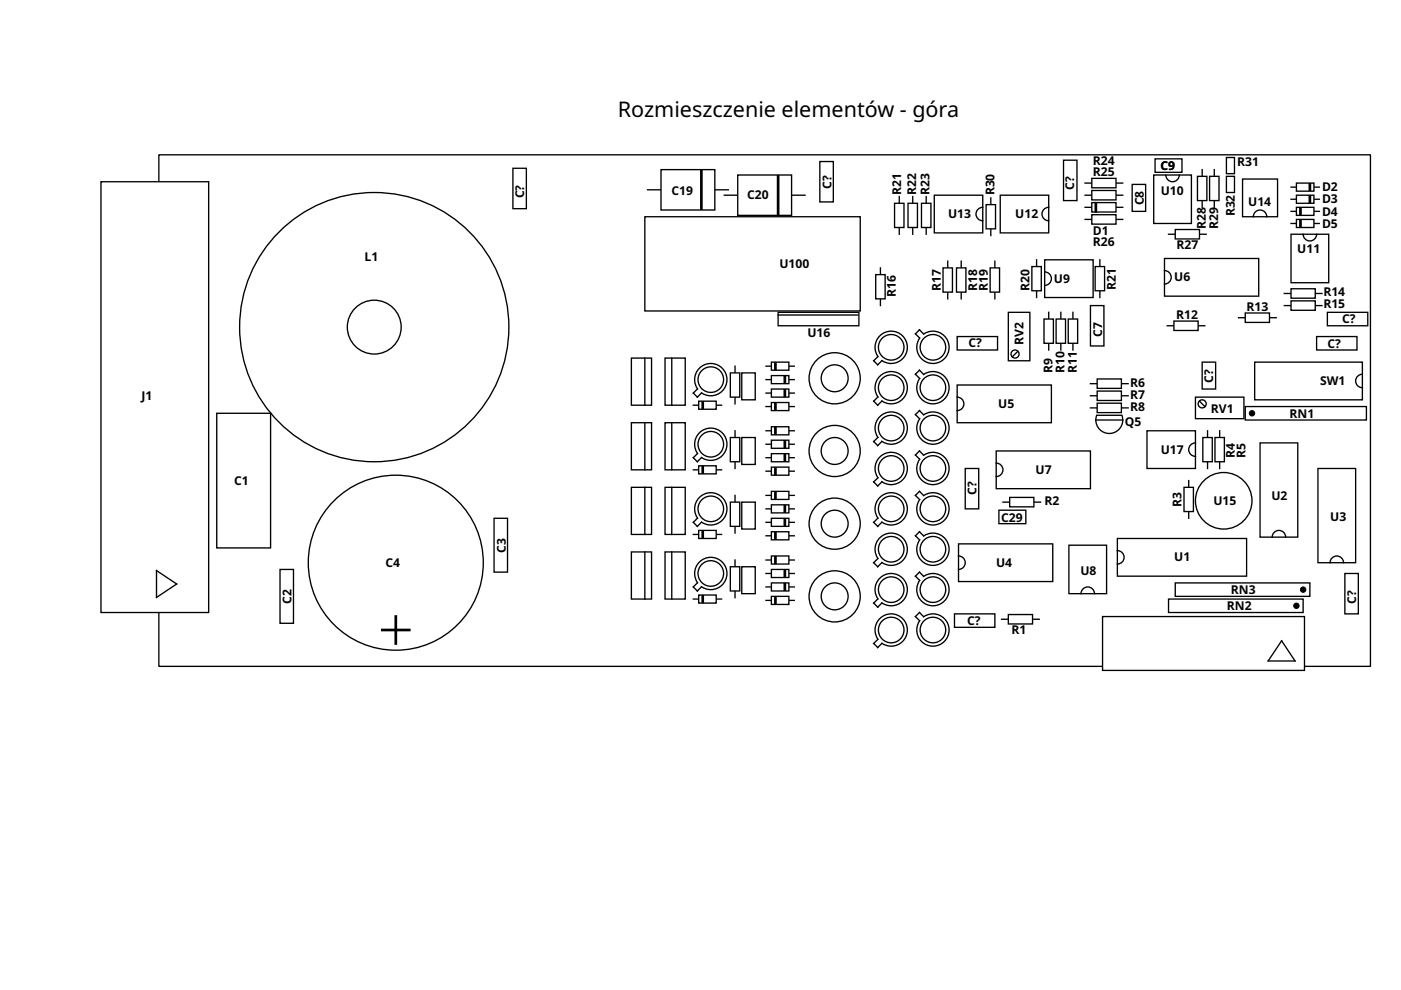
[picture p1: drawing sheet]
<svg xmlns="http://www.w3.org/2000/svg" width="297mm" height="210mm" viewBox="0 0 297 210" stroke-linecap="round" stroke-linejoin="round" font-family="sans-serif">
<path d="M33.7 32.8h256.9v108.5h-256.9zM212.6 67.1h.1M222.3 66.2v1.4M222.3 72.8v1.4" fill="none" stroke="#000" stroke-width=".29"/>
<g fill="#fff" stroke="#000" stroke-width=".29">
<path d="M221.3 67.6h2v5.2h-2z" fill-rule="evenodd"/>
<circle cx="177" cy="80.2" r="5.4"/>
</g>
<g fill="none" stroke="#000" stroke-width=".29">
<path d="M203.8 55.4v1.4M203.8 61.9v1.5"/>
<circle cx="177" cy="80.2" r="2.85"/>
</g>
<g fill="#fff" stroke="#000" stroke-width=".29">
<path d="M202.8 56.8h2v5.1h-2z" fill-rule="evenodd"/>
<path d="M202.4 130.2h8.5v2.8h-8.5z" fill-rule="evenodd"/>
<circle cx="197.8" cy="73.6" r="2.71"/>
</g>
<path d="M195.8 70.8l-.9-.9-.8 .9 .8 .8M195.8 70.8a3.4 3.4 0 0 1 5.4 2.1 3.4 3.4 0 0 1-4.1 4.1 3.4 3.4 0 0 1-2.1-5.3" fill="none" stroke="#000" stroke-width=".29"/>
<path d="M221.5 55.1h10.3v8h-10.3z" fill-rule="evenodd" fill="#fff" stroke="#000" stroke-width=".29"/>
<path d="M210.1 42v1.4M210.1 48.5v1.4M221.5 57.7a1.43 1.43 0 0 1 1.4 1.4 1.43 1.43 0 0 1-1.4 1.4" fill="none" stroke="#000" stroke-width=".29"/>
<g fill="#fff" stroke="#000" stroke-width=".29">
<path d="M209.1 43.4h2v5.1h-2z" fill-rule="evenodd"/>
<path d="M249.2 123.6h28.5v2.8h-28.5z" fill-rule="evenodd"/>
</g>
<circle cx="276.3" cy="125" r=".57" fill="#000" stroke="#000" stroke-width=".21"/>
<circle cx="197.8" cy="107.9" r="2.71" fill="#fff" stroke="#000" stroke-width=".29"/>
<path d="M195.8 105l-.9-.8-.8 .8 .8 .9M195.8 105.1a3.4 3.4 0 0 1 5.4 2.1 3.4 3.4 0 0 1-4.1 4 3.4 3.4 0 0 1-2.1-5.3" fill="none" stroke="#000" stroke-width=".29"/>
<path d="M273.7 49.7h8v10.2h-8z" fill-rule="evenodd" fill="#fff" stroke="#000" stroke-width=".29"/>
<path d="M276.3 49.7a1.43 1.43 0 0 0 1.4 1.4 1.43 1.43 0 0 0 1.4-1.4" fill="none" stroke="#000" stroke-width=".29"/>
<g fill="#fff" stroke="#000" stroke-width=".29">
<path d="M204.6 99.3h2.9v8.6h-2.9z" fill-rule="evenodd"/>
<path d="M203.2 115.3h20v8h-20z" fill-rule="evenodd"/>
</g>
<path d="M203.2 117.9a1.43 1.43 0 0 1 1.4 1.4 1.43 1.43 0 0 1-1.4 1.4" fill="none" stroke="#000" stroke-width=".29"/>
<path d="M260 33.4h1.7v3.4h-1.7z" fill-rule="evenodd" fill="#fff" stroke="#000" stroke-width=".29"/>
<path d="M186.7 56.8v1.4M186.7 63.4v1.4" fill="none" stroke="#000" stroke-width=".29"/>
<g fill="#fff" stroke="#000" stroke-width=".29">
<path d="M185.7 58.2h2v5.2h-2z" fill-rule="evenodd"/>
<path d="M141 117h4.3v10h-4.3z" fill-rule="evenodd"/>
</g>
<path d="M142.4 117v10" fill="none" stroke="#000" stroke-width=".29"/>
<path d="M240 39.1h2.9v5.7h-2.9z" fill-rule="evenodd" fill="#fff" stroke="#000" stroke-width=".29"/>
<path d="M219.8 55.1v1.4M219.8 61.7v1.4M232.3 89.1h5.7M232.6 88.1h5.2M237.9 88.1a2.85 2.85 0 0 1-2.7 3.8 2.85 2.85 0 0 1-2.7-3.8" fill="none" stroke="#000" stroke-width=".29"/>
<g fill="#fff" stroke="#000" stroke-width=".29">
<path d="M218.8 56.5h2v5.2h-2z" fill-rule="evenodd"/>
<path d="M236.9 114.2h27.4v8h-27.4z" fill-rule="evenodd"/>
</g>
<path d="M162.4 107.9h1.1M167.3 107.9h1.1M236.9 116.7a1.43 1.43 0 0 1 1.4 1.5 1.43 1.43 0 0 1-1.4 1.4" fill="none" stroke="#000" stroke-width=".29"/>
<path d="M163.5 107h3.8v1.7h-3.8z" fill-rule="evenodd" fill="#fff" stroke="#000" stroke-width=".29"/>
<path d="M166.4 107.3v1.2" fill="none" stroke="#000" stroke-width=".57"/>
<circle cx="197.8" cy="82.2" r="2.71" fill="#fff" stroke="#000" stroke-width=".29"/>
<path d="M195.8 79.3l-.9-.8-.8 .8 .8 .9M195.8 79.4a3.4 3.4 0 0 1 5.4 2.1 3.4 3.4 0 0 1-4.1 4.1 3.4 3.4 0 0 1-2.1-5.4" fill="none" stroke="#000" stroke-width=".29"/>
<path d="M264 86.2h25.7v2.9h-25.7z" fill-rule="evenodd" fill="#fff" stroke="#000" stroke-width=".29"/>
<circle cx="265.4" cy="87.6" r=".57" fill="#000" stroke="#000" stroke-width=".21"/>
<circle cx="177" cy="95.6" r="5.4" fill="#fff" stroke="#000" stroke-width=".29"/>
<g fill="none" stroke="#000" stroke-width=".29">
<path d="M252 101.9v1.4M252 108.5v1.4"/>
<circle cx="177" cy="95.6" r="2.85"/>
</g>
<g fill="#fff" stroke="#000" stroke-width=".29">
<path d="M251 103.3h2v5.2h-2z" fill-rule="evenodd"/>
<path d="M254.9 76.8h2.8v5.7h-2.8z" fill-rule="evenodd"/>
<circle cx="177" cy="126.4" r="5.4"/>
</g>
<circle cx="177" cy="126.4" r="2.85" fill="none" stroke="#000" stroke-width=".29"/>
<circle cx="197.8" cy="99.3" r="2.71" fill="#fff" stroke="#000" stroke-width=".29"/>
<path d="M195.8 96.5l-.9-.9-.8 .9 .8 .8M195.8 96.5a3.4 3.4 0 0 1 5.4 2.1 3.4 3.4 0 0 1-4.1 4.1 3.4 3.4 0 0 1-2.1-5.3" fill="none" stroke="#000" stroke-width=".29"/>
<g fill="#fff" stroke="#000" stroke-width=".29">
<path d="M260 37.4h1.7v3.4h-1.7z" fill-rule="evenodd"/>
<circle cx="150.7" cy="107.9" r="2.71"/>
</g>
<path d="M147.8 109.9l-.8 .8 .8 .9 .9-.9M147.9 109.9a3.4 3.4 0 0 1 2.1-5.4 3.4 3.4 0 0 1 4.1 4.1 3.4 3.4 0 0 1-5.4 2.1" fill="none" stroke="#000" stroke-width=".29"/>
<path d="M157.3 92.8h2.8v5.7h-2.8z" fill-rule="evenodd" fill="#fff" stroke="#000" stroke-width=".29"/>
<path d="M147 127h1.1M151.8 127h1.2" fill="none" stroke="#000" stroke-width=".29"/>
<path d="M148.1 126.2h3.7v1.7h-3.7z" fill-rule="evenodd" fill="#fff" stroke="#000" stroke-width=".29"/>
<path d="M149 126.4v1.2" fill="none" stroke="#000" stroke-width=".57"/>
<path d="M200.9 55.4v1.4M200.9 61.9v1.5" fill="none" stroke="#000" stroke-width=".29"/>
<path d="M199.9 56.8h2v5.1h-2z" fill-rule="evenodd" fill="#fff" stroke="#000" stroke-width=".29"/>
<path d="M230.1 46.5h1.4M236.6 46.5h1.4" fill="none" stroke="#000" stroke-width=".29"/>
<g fill="#fff" stroke="#000" stroke-width=".29">
<path d="M231.5 45.5h5.1v2h-5.1z" fill-rule="evenodd"/>
<path d="M225.5 34h2.8v8.5h-2.8z" fill-rule="evenodd"/>
</g>
<path d="M231.2 86.5h1.4M237.8 86.5h1.4" fill="none" stroke="#000" stroke-width=".29"/>
<g fill="#fff" stroke="#000" stroke-width=".29">
<path d="M232.6 85.5h5.2v2h-5.2z" fill-rule="evenodd"/>
<path d="M141 75.9h4.3v10h-4.3z" fill-rule="evenodd"/>
</g>
<path d="M153.6 41.4h2.8M167.8 41.4h2.9M142.4 75.9v10" fill="none" stroke="#000" stroke-width=".29"/>
<path d="M156.4 37.1h11.4v8.6h-11.4z" fill-rule="evenodd" fill="#fff" stroke="#000" stroke-width=".29"/>
<path d="M165 37.4v8" fill="none" stroke="#000" stroke-width=".57"/>
<path d="M133.9 117h4.2v10h-4.2z" fill-rule="evenodd" fill="#fff" stroke="#000" stroke-width=".29"/>
<path d="M136.7 117v10" fill="none" stroke="#000" stroke-width=".29"/>
<circle cx="197.8" cy="116.5" r="2.71" fill="#fff" stroke="#000" stroke-width=".29"/>
<path d="M162.4 113.6h1.1M167.3 113.6h1.1M195.8 113.6l-.9-.9-.8 .9 .8 .9M195.8 113.6a3.4 3.4 0 0 1 5.4 2.2 3.4 3.4 0 0 1-4.1 4 3.4 3.4 0 0 1-2.1-5.3" fill="none" stroke="#000" stroke-width=".29"/>
<path d="M163.5 112.7h3.8v1.8h-3.8z" fill-rule="evenodd" fill="#fff" stroke="#000" stroke-width=".29"/>
<path d="M164.4 113v1.2" fill="none" stroke="#000" stroke-width=".57"/>
<circle cx="189" cy="90.8" r="2.71" fill="#fff" stroke="#000" stroke-width=".29"/>
<path d="M186.1 92.8l-.9 .8 .9 .9 .9-.9M186.1 92.7a3.4 3.4 0 0 1 2.2-5.3 3.4 3.4 0 0 1 4 4.1 3.4 3.4 0 0 1-5.3 2.1" fill="none" stroke="#000" stroke-width=".29"/>
<g fill="#fff" stroke="#000" stroke-width=".29">
<path d="M136.7 46h45.7v19.9h-45.7z" fill-rule="evenodd"/>
<path d="M244.6 37.1h8v10.3h-8z" fill-rule="evenodd"/>
</g>
<path d="M247.2 37.1a1.43 1.43 0 0 0 1.4 1.4 1.43 1.43 0 0 0 1.4-1.4M196.4 41.7v1.4M196.4 48.2v1.5" fill="none" stroke="#000" stroke-width=".29"/>
<path d="M195.4 43.1h2v5.1h-2z" fill-rule="evenodd" fill="#fff" stroke="#000" stroke-width=".29"/>
<path d="M210.9 55.4v1.4M210.9 61.9v1.5" fill="none" stroke="#000" stroke-width=".29"/>
<g fill="#fff" stroke="#000" stroke-width=".29">
<path d="M209.9 56.8h2v5.1h-2z" fill-rule="evenodd"/>
<circle cx="189" cy="99.3" r="2.71"/>
</g>
<path d="M227.5 66.2v1.4M227.5 72.8v1.4M186.1 101.3l-.9 .9 .9 .8 .9-.8M186.1 101.3a3.4 3.4 0 0 1 2.2-5.3 3.4 3.4 0 0 1 4 4 3.4 3.4 0 0 1-5.3 2.1" fill="none" stroke="#000" stroke-width=".29"/>
<path d="M226.5 67.6h2v5.2h-2z" fill-rule="evenodd" fill="#fff" stroke="#000" stroke-width=".29"/>
<path d="M162.4 83.3h1.1M167.3 83.3h1.1" fill="none" stroke="#000" stroke-width=".29"/>
<path d="M163.5 82.5h3.8v1.7h-3.8z" fill-rule="evenodd" fill="#fff" stroke="#000" stroke-width=".29"/>
<path d="M166.4 82.8v1.1" fill="none" stroke="#000" stroke-width=".57"/>
<path d="M212.6 106.5h1.5M219.2 106.5h1.4" fill="none" stroke="#000" stroke-width=".29"/>
<g fill="#fff" stroke="#000" stroke-width=".29">
<path d="M214.1 105.5h5.1v2h-5.1z" fill-rule="evenodd"/>
<path d="M281.4 66.2h8.6v2.9h-8.6z" fill-rule="evenodd"/>
<path d="M243.2 91.3h10.3v8h-10.3z" fill-rule="evenodd"/>
</g>
<path d="M253.5 93.9a1.43 1.43 0 0 0-1.5 1.4 1.43 1.43 0 0 0 1.5 1.5" fill="none" stroke="#000" stroke-width=".29"/>
<circle cx="189" cy="73.6" r="2.71" fill="#fff" stroke="#000" stroke-width=".29"/>
<path d="M186.1 75.6l-.9 .9 .9 .9 .9-.9M186.1 75.6a3.4 3.4 0 0 1 2.2-5.3 3.4 3.4 0 0 1 4 4 3.4 3.4 0 0 1-5.3 2.1" fill="none" stroke="#000" stroke-width=".29"/>
<g fill="#fff" stroke="#000" stroke-width=".29">
<path d="M104.8 109.9h2.8v11.4h-2.8z" fill-rule="evenodd"/>
<path d="M211.2 95.6h20v8h-20z" fill-rule="evenodd"/>
</g>
<path d="M162.4 91.3h1.1M167.3 91.3h1.1M211.2 98.2a1.43 1.43 0 0 1 1.4 1.4 1.43 1.43 0 0 1-1.4 1.4" fill="none" stroke="#000" stroke-width=".29"/>
<path d="M163.5 90.5h3.8v1.7h-3.8z" fill-rule="evenodd" fill="#fff" stroke="#000" stroke-width=".29"/>
<path d="M164.4 90.8v1.1" fill="none" stroke="#000" stroke-width=".57"/>
<path d="M272.3 64.8h1.4M278.9 64.8h1.4" fill="none" stroke="#000" stroke-width=".29"/>
<path d="M273.7 63.8h5.2v2h-5.2z" fill-rule="evenodd" fill="#fff" stroke="#000" stroke-width=".29"/>
<path d="M162.4 118.7h1.1M167.3 118.7h1.1" fill="none" stroke="#000" stroke-width=".29"/>
<path d="M163.5 117.9h3.8v1.7h-3.8z" fill-rule="evenodd" fill="#fff" stroke="#000" stroke-width=".29"/>
<path d="M164.4 118.2v1.1" fill="none" stroke="#000" stroke-width=".57"/>
<circle cx="189" cy="133.6" r="2.71" fill="#fff" stroke="#000" stroke-width=".29"/>
<path d="M147 99.6h1.1M151.8 99.6h1.2M186.1 135.6l-.9 .8 .9 .9 .9-.9M186.1 135.5a3.4 3.4 0 0 1 2.2-5.3 3.4 3.4 0 0 1 4 4.1 3.4 3.4 0 0 1-5.3 2.1" fill="none" stroke="#000" stroke-width=".29"/>
<path d="M148.1 98.8h3.7v1.7h-3.7z" fill-rule="evenodd" fill="#fff" stroke="#000" stroke-width=".29"/>
<path d="M149 99v1.2" fill="none" stroke="#000" stroke-width=".57"/>
<path d="M133.9 89.6h4.2v10h-4.2z" fill-rule="evenodd" fill="#fff" stroke="#000" stroke-width=".29"/>
<path d="M136.7 89.6v10M162.4 124.4h1.1M167.3 124.4h1.1" fill="none" stroke="#000" stroke-width=".29"/>
<path d="M163.5 123.6h3.8v1.7h-3.8z" fill-rule="evenodd" fill="#fff" stroke="#000" stroke-width=".29"/>
<path d="M166.4 123.9v1.1" fill="none" stroke="#000" stroke-width=".57"/>
<path d="M155.8 118.7v1.5M155.8 125.3v1.4" fill="none" stroke="#000" stroke-width=".29"/>
<path d="M154.8 120.2h2v5.1h-2z" fill-rule="evenodd" fill="#fff" stroke="#000" stroke-width=".29"/>
<path d="M162.4 99.9h1.1M167.3 99.9h1.1" fill="none" stroke="#000" stroke-width=".29"/>
<path d="M163.5 99h3.8v1.8h-3.8z" fill-rule="evenodd" fill="#fff" stroke="#000" stroke-width=".29"/>
<path d="M164.4 99.3v1.2" fill="none" stroke="#000" stroke-width=".57"/>
<path d="M133.9 103.3h4.2v10h-4.2z" fill-rule="evenodd" fill="#fff" stroke="#000" stroke-width=".29"/>
<path d="M257.5 36v1.4M257.5 42.5v1.5M136.7 103.3v10" fill="none" stroke="#000" stroke-width=".29"/>
<path d="M256.5 37.4h2v5.1h-2z" fill-rule="evenodd" fill="#fff" stroke="#000" stroke-width=".29"/>
<path d="M231.2 81.3h1.4M237.8 81.3h1.4" fill="none" stroke="#000" stroke-width=".29"/>
<path d="M232.6 80.3h5.2v2h-5.2z" fill-rule="evenodd" fill="#fff" stroke="#000" stroke-width=".29"/>
<path d="M254.9 36v1.4M254.9 42.5v1.5" fill="none" stroke="#000" stroke-width=".29"/>
<g fill="#fff" stroke="#000" stroke-width=".29">
<path d="M253.9 37.4h2v5.1h-2z" fill-rule="evenodd"/>
<circle cx="150.7" cy="121.6" r="2.71"/>
</g>
<path d="M147.8 123.6l-.8 .8 .8 .9 .9-.9M147.9 123.6a3.4 3.4 0 0 1 2.1-5.4 3.4 3.4 0 0 1 4.1 4.1 3.4 3.4 0 0 1-5.4 2.1" fill="none" stroke="#000" stroke-width=".29"/>
<path d="M263.4 38h7.5v8h-7.5z" fill-rule="evenodd" fill="#fff" stroke="#000" stroke-width=".29"/>
<path d="M265.7 46a1.43 1.43 0 0 1 1.5-1.5 1.43 1.43 0 0 1 1.4 1.5M155.8 91.3v1.5M155.8 97.9v1.4" fill="none" stroke="#000" stroke-width=".29"/>
<g fill="#fff" stroke="#000" stroke-width=".29">
<path d="M154.8 92.8h2v5.1h-2z" fill-rule="evenodd"/>
<circle cx="189" cy="107.9" r="2.71"/>
</g>
<path d="M230.1 41.4h1.4M236.6 41.4h1.4M186.1 109.9l-.9 .8 .9 .9 .9-.9M186.1 109.9a3.4 3.4 0 0 1 2.2-5.4 3.4 3.4 0 0 1 4 4.1 3.4 3.4 0 0 1-5.3 2.1" fill="none" stroke="#000" stroke-width=".29"/>
<g fill="#fff" stroke="#000" stroke-width=".29">
<path d="M231.5 40.4h5.1v2h-5.1z" fill-rule="evenodd"/>
<path d="M212.1 41.4h10.2v8h-10.2z" fill-rule="evenodd"/>
</g>
<path d="M222.3 44a1.43 1.43 0 0 0-1.4 1.4 1.43 1.43 0 0 0 1.4 1.4" fill="none" stroke="#000" stroke-width=".29"/>
<circle cx="150.7" cy="94.2" r="2.71" fill="#fff" stroke="#000" stroke-width=".29"/>
<path d="M147.8 96.2l-.8 .8 .8 .9 .9-.9M147.9 96.2a3.4 3.4 0 0 1 2.1-5.4 3.4 3.4 0 0 1 4.1 4.1 3.4 3.4 0 0 1-5.4 2.1M162.4 121.6h1.1M167.3 121.6h1.1" fill="none" stroke="#000" stroke-width=".29"/>
<path d="M163.5 120.7h3.8v1.7h-3.8z" fill-rule="evenodd" fill="#fff" stroke="#000" stroke-width=".29"/>
<path d="M166.4 121v1.2" fill="none" stroke="#000" stroke-width=".57"/>
<path d="M256 91.3v1.5M256 97.9v1.4" fill="none" stroke="#000" stroke-width=".29"/>
<g fill="#fff" stroke="#000" stroke-width=".29">
<path d="M255 92.8h2v5.1h-2z" fill-rule="evenodd"/>
<path d="M141 89.6h4.3v10h-4.3z" fill-rule="evenodd"/>
</g>
<path d="M190.7 41.7v1.4M190.7 48.2v1.5M142.4 89.6v10" fill="none" stroke="#000" stroke-width=".29"/>
<g fill="#fff" stroke="#000" stroke-width=".29">
<path d="M189.7 43.1h2v5.1h-2z" fill-rule="evenodd"/>
<path d="M213.8 66.2h4.5v10.3h-4.5z" fill-rule="evenodd"/>
</g>
<g fill="none" stroke="#000" stroke-width=".29">
<path d="M215.8 74.5l-1.2 1.1"/>
<circle cx="215.2" cy="75.1" r=".86"/>
</g>
<circle cx="150.7" cy="80.5" r="2.71" fill="#fff" stroke="#000" stroke-width=".29"/>
<path d="M162.4 77.6h1.1M167.3 77.6h1.1M147.8 82.5l-.8 .8 .8 .9 .9-.9M147.9 82.5a3.4 3.4 0 0 1 2.1-5.4 3.4 3.4 0 0 1 4.1 4.1 3.4 3.4 0 0 1-5.4 2.1" fill="none" stroke="#000" stroke-width=".29"/>
<path d="M163.5 76.8h3.8v1.7h-3.8z" fill-rule="evenodd" fill="#fff" stroke="#000" stroke-width=".29"/>
<path d="M164.4 77.1v1.1" fill="none" stroke="#000" stroke-width=".57"/>
<path d="M193.5 41.7v1.4M193.5 48.2v1.5" fill="none" stroke="#000" stroke-width=".29"/>
<g fill="#fff" stroke="#000" stroke-width=".29">
<path d="M192.5 43.1h2v5.1h-2z" fill-rule="evenodd"/>
<path d="M198.1 41.4h10.3v8h-10.3z" fill-rule="evenodd"/>
</g>
<path d="M137.3 40.2h2.8M151.6 40.2h2.8M208.4 44a1.43 1.43 0 0 0-1.5 1.4 1.43 1.43 0 0 0 1.5 1.4" fill="none" stroke="#000" stroke-width=".29"/>
<path d="M140.1 36h11.5v8.5h-11.5z" fill-rule="evenodd" fill="#fff" stroke="#000" stroke-width=".29"/>
<path d="M148.7 36.2v8" fill="none" stroke="#000" stroke-width=".57"/>
<path d="M285.1 121.6h2.9v8.6h-2.9z" fill-rule="evenodd" fill="#fff" stroke="#000" stroke-width=".29"/>
<path d="M162.4 86.2h1.1M167.3 86.2h1.1" fill="none" stroke="#000" stroke-width=".29"/>
<path d="M163.5 85.3h3.8v1.8h-3.8z" fill-rule="evenodd" fill="#fff" stroke="#000" stroke-width=".29"/>
<path d="M164.4 85.6v1.2" fill="none" stroke="#000" stroke-width=".57"/>
<path d="M147 85.9h1.1M151.8 85.9h1.2" fill="none" stroke="#000" stroke-width=".29"/>
<path d="M148.1 85.1h3.7v1.7h-3.7z" fill-rule="evenodd" fill="#fff" stroke="#000" stroke-width=".29"/>
<path d="M149 85.3v1.2" fill="none" stroke="#000" stroke-width=".57"/>
<path d="M108.7 35.7h2.9v8.5h-2.9z" fill-rule="evenodd" fill="#fff" stroke="#000" stroke-width=".29"/>
<path d="M224.9 66.2v1.4M224.9 72.8v1.4" fill="none" stroke="#000" stroke-width=".29"/>
<g fill="#fff" stroke="#000" stroke-width=".29">
<path d="M223.9 67.6h2v5.2h-2z" fill-rule="evenodd"/>
<circle cx="197.8" cy="125" r="2.71"/>
</g>
<path d="M273.7 47.4h1.2M278.6 47.4h1.1M195.8 122.2l-.9-.9-.8 .9 .8 .8M195.8 122.2a3.4 3.4 0 0 1 5.4 2.1 3.4 3.4 0 0 1-4.1 4.1 3.4 3.4 0 0 1-2.1-5.3" fill="none" stroke="#000" stroke-width=".29"/>
<path d="M274.9 46.5h3.7v1.7h-3.7z" fill-rule="evenodd" fill="#fff" stroke="#000" stroke-width=".29"/>
<path d="M275.7 46.8v1.2" fill="none" stroke="#000" stroke-width=".57"/>
<path d="M262.6 67.4h1.4M269.2 67.4h1.4" fill="none" stroke="#000" stroke-width=".29"/>
<g fill="#fff" stroke="#000" stroke-width=".29">
<path d="M264 66.4h5.2v2h-5.2z" fill-rule="evenodd"/>
<path d="M173.8 34.3h2.9v8.5h-2.9z" fill-rule="evenodd"/>
<circle cx="177" cy="111" r="5.4"/>
</g>
<circle cx="177" cy="111" r="2.85" fill="none" stroke="#000" stroke-width=".29"/>
<g fill="#fff" stroke="#000" stroke-width=".29">
<circle cx="259.5" cy="106.2" r="6"/>
<circle cx="197.8" cy="90.8" r="2.71"/>
</g>
<path d="M162.4 97h1.1M167.3 97h1.1M195.8 87.9l-.9-.8-.8 .8 .8 .9M195.8 88a3.4 3.4 0 0 1 5.4 2.1 3.4 3.4 0 0 1-4.1 4 3.4 3.4 0 0 1-2.1-5.3" fill="none" stroke="#000" stroke-width=".29"/>
<path d="M163.5 96.2h3.8v1.7h-3.8z" fill-rule="evenodd" fill="#fff" stroke="#000" stroke-width=".29"/>
<path d="M166.4 96.5v1.1" fill="none" stroke="#000" stroke-width=".57"/>
<path d="M162.4 105h1.1M167.3 105h1.1" fill="none" stroke="#000" stroke-width=".29"/>
<path d="M163.5 104.2h3.8v1.7h-3.8z" fill-rule="evenodd" fill="#fff" stroke="#000" stroke-width=".29"/>
<path d="M164.4 104.5v1.1" fill="none" stroke="#000" stroke-width=".57"/>
<g fill="#fff" stroke="#000" stroke-width=".29">
<path d="M157.3 106.5h2.8v5.7h-2.8z" fill-rule="evenodd"/>
<circle cx="189" cy="125" r="2.71"/>
</g>
<path d="M162.4 127.3h1.1M167.3 127.3h1.1M186.1 127l-.9 .9 .9 .8 .9-.8M186.1 127a3.4 3.4 0 0 1 2.2-5.3 3.4 3.4 0 0 1 4 4 3.4 3.4 0 0 1-5.3 2.1" fill="none" stroke="#000" stroke-width=".29"/>
<path d="M163.5 126.4h3.8v1.8h-3.8z" fill-rule="evenodd" fill="#fff" stroke="#000" stroke-width=".29"/>
<path d="M164.4 126.7v1.2" fill="none" stroke="#000" stroke-width=".57"/>
<path d="M162.4 94.2h1.1M167.3 94.2h1.1" fill="none" stroke="#000" stroke-width=".29"/>
<path d="M163.5 93.3h3.8v1.7h-3.8z" fill-rule="evenodd" fill="#fff" stroke="#000" stroke-width=".29"/>
<path d="M166.4 93.6v1.2" fill="none" stroke="#000" stroke-width=".57"/>
<circle cx="197.8" cy="133.6" r="2.71" fill="#fff" stroke="#000" stroke-width=".29"/>
<path d="M195.8 130.7l-.9-.8-.8 .8 .8 .9M195.8 130.8a3.4 3.4 0 0 1 5.4 2.1 3.4 3.4 0 0 1-4.1 4 3.4 3.4 0 0 1-2.1-5.3" fill="none" stroke="#000" stroke-width=".29"/>
<path d="M266 76.8h22.8v8h-22.8z" fill-rule="evenodd" fill="#fff" stroke="#000" stroke-width=".29"/>
<path d="M272.3 62.2h1.4M278.9 62.2h1.4M288.8 79.3a1.43 1.43 0 0 0-1.4 1.5 1.43 1.43 0 0 0 1.4 1.4" fill="none" stroke="#000" stroke-width=".29"/>
<path d="M273.7 61.2h5.2v2h-5.2z" fill-rule="evenodd" fill="#fff" stroke="#000" stroke-width=".29"/>
<path d="M273.7 39.7h1.2M278.6 39.7h1.1" fill="none" stroke="#000" stroke-width=".29"/>
<path d="M274.9 38.8h3.7v1.7h-3.7z" fill-rule="evenodd" fill="#fff" stroke="#000" stroke-width=".29"/>
<path d="M277.7 39.1v1.1" fill="none" stroke="#000" stroke-width=".57"/>
<path d="M212.4 131.3h1.4M218.9 131.3h1.4" fill="none" stroke="#000" stroke-width=".29"/>
<path d="M213.8 130.3h5.1v2h-5.1z" fill-rule="evenodd" fill="#fff" stroke="#000" stroke-width=".29"/>
<path d="M233.2 55.1v1.4M233.2 61.7v1.4" fill="none" stroke="#000" stroke-width=".29"/>
<g fill="#fff" stroke="#000" stroke-width=".29">
<path d="M232.2 56.5h2v5.2h-2z" fill-rule="evenodd"/>
<path d="M21.4 38.5h22.8v91.4h-22.8z" fill-rule="evenodd"/>
</g>
<path d="M33.2 121l4.3 2.8-4.3 2.9z" fill="none" stroke="#000" stroke-width=".29"/>
<g fill="#fff" stroke="#000" stroke-width=".29">
<path d="M157.3 120.2h2.8v5.7h-2.8z" fill-rule="evenodd"/>
<path d="M246.9 54.8h20v8h-20z" fill-rule="evenodd"/>
</g>
<path d="M246.9 57.4a1.43 1.43 0 0 1 1.4 1.4 1.43 1.43 0 0 1-1.4 1.4" fill="none" stroke="#000" stroke-width=".29"/>
<circle cx="79.3" cy="69.4" r="28.5" fill="#fff" stroke="#000" stroke-width=".29"/>
<circle cx="79.3" cy="69.4" r="5.7" fill="none" stroke="#000" stroke-width=".29"/>
<g fill="#fff" stroke="#000" stroke-width=".29">
<path d="M46 87.6h11.4v28.6h-11.4z" fill-rule="evenodd"/>
<path d="M233.8 130.7h42.8v11.4h-42.8z" fill-rule="evenodd"/>
</g>
<path d="M271.7 135.9l2.9 4.2h-5.7z" fill="none" stroke="#000" stroke-width=".29"/>
<circle cx="189" cy="82.2" r="2.71" fill="#fff" stroke="#000" stroke-width=".29"/>
<path d="M186.1 84.2l-.9 .9 .9 .8 .9-.8M186.1 84.2a3.4 3.4 0 0 1 2.2-5.4 3.4 3.4 0 0 1 4 4.1 3.4 3.4 0 0 1-5.3 2.1" fill="none" stroke="#000" stroke-width=".29"/>
<path d="M253.5 84.2h10.2v4.6h-10.2z" fill-rule="evenodd" fill="#fff" stroke="#000" stroke-width=".29"/>
<g fill="none" stroke="#000" stroke-width=".29">
<path d="M254.3 85.1l1.2 1.1"/>
<circle cx="254.9" cy="85.6" r=".86"/>
</g>
<path d="M279.1 71.4h8.6v2.8h-8.6z" fill-rule="evenodd" fill="#fff" stroke="#000" stroke-width=".29"/>
<path d="M230.1 44h1.4M236.6 44h1.4" fill="none" stroke="#000" stroke-width=".29"/>
<path d="M231.5 43h5.1v2h-5.1z" fill-rule="evenodd" fill="#fff" stroke="#000" stroke-width=".29"/>
<path d="M232.3 43.1v1.7" fill="none" stroke="#000" stroke-width=".57"/>
<g fill="#fff" stroke="#000" stroke-width=".29">
<path d="M231.2 64.8h2.8v8.6h-2.8z" fill-rule="evenodd"/>
<path d="M141 103.3h4.3v10h-4.3z" fill-rule="evenodd"/>
</g>
<path d="M142.4 103.3v10" fill="none" stroke="#000" stroke-width=".29"/>
<circle cx="83.9" cy="119.3" r="18.6" fill="#fff" stroke="#000" stroke-width=".29"/>
<path d="M81.1 133.6h5.7M83.9 130.7v5.7" fill="none" stroke="#000" stroke-width=".57"/>
<path d="M258.6 91.3v1.5M258.6 97.9v1.4" fill="none" stroke="#000" stroke-width=".29"/>
<path d="M257.6 92.8h2v5.1h-2z" fill-rule="evenodd" fill="#fff" stroke="#000" stroke-width=".29"/>
<path d="M162.4 110.7h1.1M167.3 110.7h1.1" fill="none" stroke="#000" stroke-width=".29"/>
<path d="M163.5 109.9h3.8v1.7h-3.8z" fill-rule="evenodd" fill="#fff" stroke="#000" stroke-width=".29"/>
<path d="M166.4 110.2v1.1" fill="none" stroke="#000" stroke-width=".57"/>
<path d="M147 113.3h1.1M151.8 113.3h1.2" fill="none" stroke="#000" stroke-width=".29"/>
<path d="M148.1 112.5h3.7v1.7h-3.7z" fill-rule="evenodd" fill="#fff" stroke="#000" stroke-width=".29"/>
<path d="M149 112.7v1.2" fill="none" stroke="#000" stroke-width=".57"/>
<path d="M226.6 115.6h8v10.3h-8z" fill-rule="evenodd" fill="#fff" stroke="#000" stroke-width=".29"/>
<path d="M229.2 125.9a1.43 1.43 0 0 1 1.4-1.5 1.43 1.43 0 0 1 1.5 1.5" fill="none" stroke="#000" stroke-width=".29"/>
<path d="M244.9 33.7h5.7v2.8h-5.7z" fill-rule="evenodd" fill="#fff" stroke="#000" stroke-width=".29"/>
<path d="M230.1 38.8h1.4M236.6 38.8h1.4" fill="none" stroke="#000" stroke-width=".29"/>
<g fill="#fff" stroke="#000" stroke-width=".29">
<path d="M231.5 37.8h5.1v2h-5.1z" fill-rule="evenodd"/>
<circle cx="189" cy="116.5" r="2.71"/>
</g>
<path d="M186.1 118.5l-.9 .8 .9 .9 .9-.9M186.1 118.4a3.4 3.4 0 0 1 2.2-5.3 3.4 3.4 0 0 1 4 4 3.4 3.4 0 0 1-5.3 2.2" fill="none" stroke="#000" stroke-width=".29"/>
<g fill="#fff" stroke="#000" stroke-width=".29">
<path d="M157.3 79.1h2.8v5.7h-2.8z" fill-rule="evenodd"/>
<path d="M202.9 71.4h8.6v2.8h-8.6z" fill-rule="evenodd"/>
</g>
<path d="M155.8 105v1.5M155.8 111.6v1.4" fill="none" stroke="#000" stroke-width=".29"/>
<path d="M154.8 106.5h2v5.1h-2z" fill-rule="evenodd" fill="#fff" stroke="#000" stroke-width=".29"/>
<path d="M247.5 69.1h1.4M254 69.1h1.5" fill="none" stroke="#000" stroke-width=".29"/>
<path d="M248.9 68.1h5.1v2h-5.1z" fill-rule="evenodd" fill="#fff" stroke="#000" stroke-width=".29"/>
<path d="M231.2 83.9h1.4M237.8 83.9h1.4" fill="none" stroke="#000" stroke-width=".29"/>
<g fill="#fff" stroke="#000" stroke-width=".29">
<path d="M232.6 82.9h5.2v2h-5.2z" fill-rule="evenodd"/>
<path d="M202.9 81.6h20v8h-20z" fill-rule="evenodd"/>
</g>
<path d="M155.8 77.6v1.5M155.8 84.2v1.4M202.9 84.2a1.43 1.43 0 0 1 1.5 1.4 1.43 1.43 0 0 1-1.5 1.5" fill="none" stroke="#000" stroke-width=".29"/>
<g fill="#fff" stroke="#000" stroke-width=".29">
<path d="M154.8 79.1h2v5.1h-2z" fill-rule="evenodd"/>
<path d="M279.4 99.3h8v20h-8z" fill-rule="evenodd"/>
</g>
<path d="M273.7 44.8h1.2M278.6 44.8h1.1M282 119.3a1.43 1.43 0 0 1 1.4-1.4 1.43 1.43 0 0 1 1.5 1.4" fill="none" stroke="#000" stroke-width=".29"/>
<path d="M274.9 44h3.7v1.7h-3.7z" fill-rule="evenodd" fill="#fff" stroke="#000" stroke-width=".29"/>
<path d="M275.7 44.2v1.2" fill="none" stroke="#000" stroke-width=".57"/>
<path d="M133.9 75.9h4.2v10h-4.2z" fill-rule="evenodd" fill="#fff" stroke="#000" stroke-width=".29"/>
<path d="M273.7 42.2h1.2M278.6 42.2h1.1M136.7 75.9v10" fill="none" stroke="#000" stroke-width=".29"/>
<path d="M274.9 41.4h3.7v1.7h-3.7z" fill-rule="evenodd" fill="#fff" stroke="#000" stroke-width=".29"/>
<path d="M277.7 41.7v1.1" fill="none" stroke="#000" stroke-width=".57"/>
<path d="M247.7 127h28.6v2.9h-28.6z" fill-rule="evenodd" fill="#fff" stroke="#000" stroke-width=".29"/>
<circle cx="274.9" cy="128.4" r=".57" fill="#000" stroke="#000" stroke-width=".21"/>
<g fill="#fff" stroke="#000" stroke-width=".29">
<path d="M59.4 120.7h2.8v11.5h-2.8z" fill-rule="evenodd"/>
<path d="M267.2 93.9h7.9v20h-7.9z" fill-rule="evenodd"/>
</g>
<path d="M269.7 113.9a1.43 1.43 0 0 1 1.5-1.4 1.43 1.43 0 0 1 1.4 1.4" fill="none" stroke="#000" stroke-width=".29"/>
<path d="M165 66.2h17.1v2.9h-17.1z" fill-rule="evenodd" fill="#fff" stroke="#000" stroke-width=".29"/>
<path d="M247.7 49.7h1.5M254.3 49.7h1.4M165 66.8h16.8" fill="none" stroke="#000" stroke-width=".29"/>
<g fill="#fff" stroke="#000" stroke-width=".29">
<path d="M249.2 48.7h5.1v2h-5.1z" fill-rule="evenodd"/>
<path d="M211.8 108.2h5.7v2.8h-5.7z" fill-rule="evenodd"/>
</g>
<path d="M162.4 80.5h1.1M167.3 80.5h1.1" fill="none" stroke="#000" stroke-width=".29"/>
<path d="M163.5 79.6h3.8v1.7h-3.8z" fill-rule="evenodd" fill="#fff" stroke="#000" stroke-width=".29"/>
<path d="M166.4 79.9v1.2" fill="none" stroke="#000" stroke-width=".57"/>
<text font-size="4.6" x="131" y="24.8">Rozmieszczenie elementów - góra</text>
<g font-size="2.6">
<text x="231.7" y="35.1">R24</text>
<text x="262.3" y="35.2">R31</text>
<text x="142.4" y="41.3">C19</text>
<text x="176.3" y="40" transform="rotate(-90 176.3 40)">C?</text>
<text x="191.1" y="41.4" transform="rotate(-90 191.1 41.4)">R21</text>
<text x="194.2" y="41.4" transform="rotate(-90 194.2 41.4)">R22</text>
<text x="197.1" y="41.4" transform="rotate(-90 197.1 41.4)">R23</text>
<text x="210.9" y="41.4" transform="rotate(-90 210.9 41.4)">R30</text>
<text x="227.7" y="40.3" transform="rotate(-90 227.7 40.3)">C?</text>
<text x="231.7" y="37.4">R25</text>
<text x="246" y="36.1">C9</text>
<text x="246.1" y="41.4">U10</text>
<text x="280.3" y="40.6">D2</text>
<text x="111.1" y="42.1" transform="rotate(-90 111.1 42.1)">C?</text>
<text x="158.4" y="42.2">C20</text>
<text x="201" y="46.3">U13</text>
<text x="215.3" y="46.3">U12</text>
<text x="242.5" y="43.5" transform="rotate(-90 242.5 43.5)">C8</text>
<text x="261.8" y="45.9" transform="rotate(-90 261.8 45.9)">R32</text>
<text x="264.6" y="43.7">U14</text>
<text x="280.3" y="43.1">D3</text>
<text x="280.3" y="45.7">D4</text>
<text x="231.7" y="49.9">D1</text>
<text x="231.7" y="52.2">R26</text>
<text x="249.4" y="52.8">R27</text>
<text x="255.7" y="48.6" transform="rotate(-90 255.7 48.6)">R28</text>
<text x="258.3" y="48.6" transform="rotate(-90 258.3 48.6)">R29</text>
<text x="275" y="53.7">U11</text>
<text x="280.3" y="48.3">D5</text>
<text x="77.3" y="55.3">L1</text>
<text x="165.3" y="56.8">U100</text>
<text x="249" y="59.6">U6</text>
<text x="189.9" y="63.1" transform="rotate(-90 189.9 63.1)">R16</text>
<text x="199.5" y="61.7" transform="rotate(-90 199.5 61.7)">R17</text>
<text x="207.2" y="61.7" transform="rotate(-90 207.2 61.7)">R18</text>
<text x="209.5" y="61.7" transform="rotate(-90 209.5 61.7)">R19</text>
<text x="218.3" y="61.7" transform="rotate(-90 218.3 61.7)">R20</text>
<text x="223.4" y="60.1">U9</text>
<text x="236.6" y="61.4" transform="rotate(-90 236.6 61.4)">R21</text>
<text x="264.3" y="66">R13</text>
<text x="280.6" y="62.8">R14</text>
<text x="280.6" y="65.4">R15</text>
<text x="171.2" y="71.4">U16</text>
<text x="233.7" y="71.4" transform="rotate(-90 233.7 71.4)">C7</text>
<text x="249.4" y="67.6">R12</text>
<text x="284.5" y="68.5">C?</text>
<text x="205.3" y="73.6">C?</text>
<text x="217" y="73.2" transform="rotate(-90 217 73.2)">RV2</text>
<text x="281.5" y="73.7">C?</text>
<text x="223.2" y="79.1" transform="rotate(-90 223.2 79.1)">R9</text>
<text x="225.7" y="79.1" transform="rotate(-90 225.7 79.1)">R10</text>
<text x="228.3" y="79.1" transform="rotate(-90 228.3 79.1)">R11</text>
<text x="239.6" y="82.1">R6</text>
<text x="257.2" y="81.2" transform="rotate(-90 257.2 81.2)">C?</text>
<text x="279.9" y="81.6">SW1</text>
<text x="30" y="84.9">J1</text>
<text x="211.7" y="86.5">U5</text>
<text x="239.6" y="84.6">R7</text>
<text x="239.6" y="87.2">R8</text>
<text x="256.7" y="87.5">RV1</text>
<text x="273.4" y="88.5">RN1</text>
<text x="238.5" y="90.3">Q5</text>
<text x="219.6" y="100.6">U7</text>
<text x="246.1" y="96.2">U17</text>
<text x="261.8" y="97" transform="rotate(-90 261.8 97)">R4</text>
<text x="264.1" y="97" transform="rotate(-90 264.1 97)">R5</text>
<text x="49.7" y="102.8">C1</text>
<text x="207" y="104.9" transform="rotate(-90 207 104.9)">C?</text>
<text x="221.4" y="107.1">R2</text>
<text x="250.5" y="107.6" transform="rotate(-90 250.5 107.6)">R3</text>
<text x="257.3" y="107.1">U15</text>
<text x="269.6" y="106.1">U2</text>
<text x="212.3" y="110.7">C29</text>
<text x="282" y="110.4">U3</text>
<text x="107.2" y="117.3" transform="rotate(-90 107.2 117.3)">C3</text>
<text x="249" y="119">U1</text>
<text x="81.7" y="120.2">C4</text>
<text x="211.2" y="120.2">U4</text>
<text x="229.1" y="121.8">U8</text>
<text x="261" y="125.9">RN3</text>
<text x="61.8" y="128" transform="rotate(-90 61.8 128)">C2</text>
<text x="260.1" y="129.4">RN2</text>
<text x="287.6" y="128" transform="rotate(-90 287.6 128)">C?</text>
<text x="205.1" y="132.6">C?</text>
<text x="214.5" y="134.5">R1</text>
</g>
</svg>
